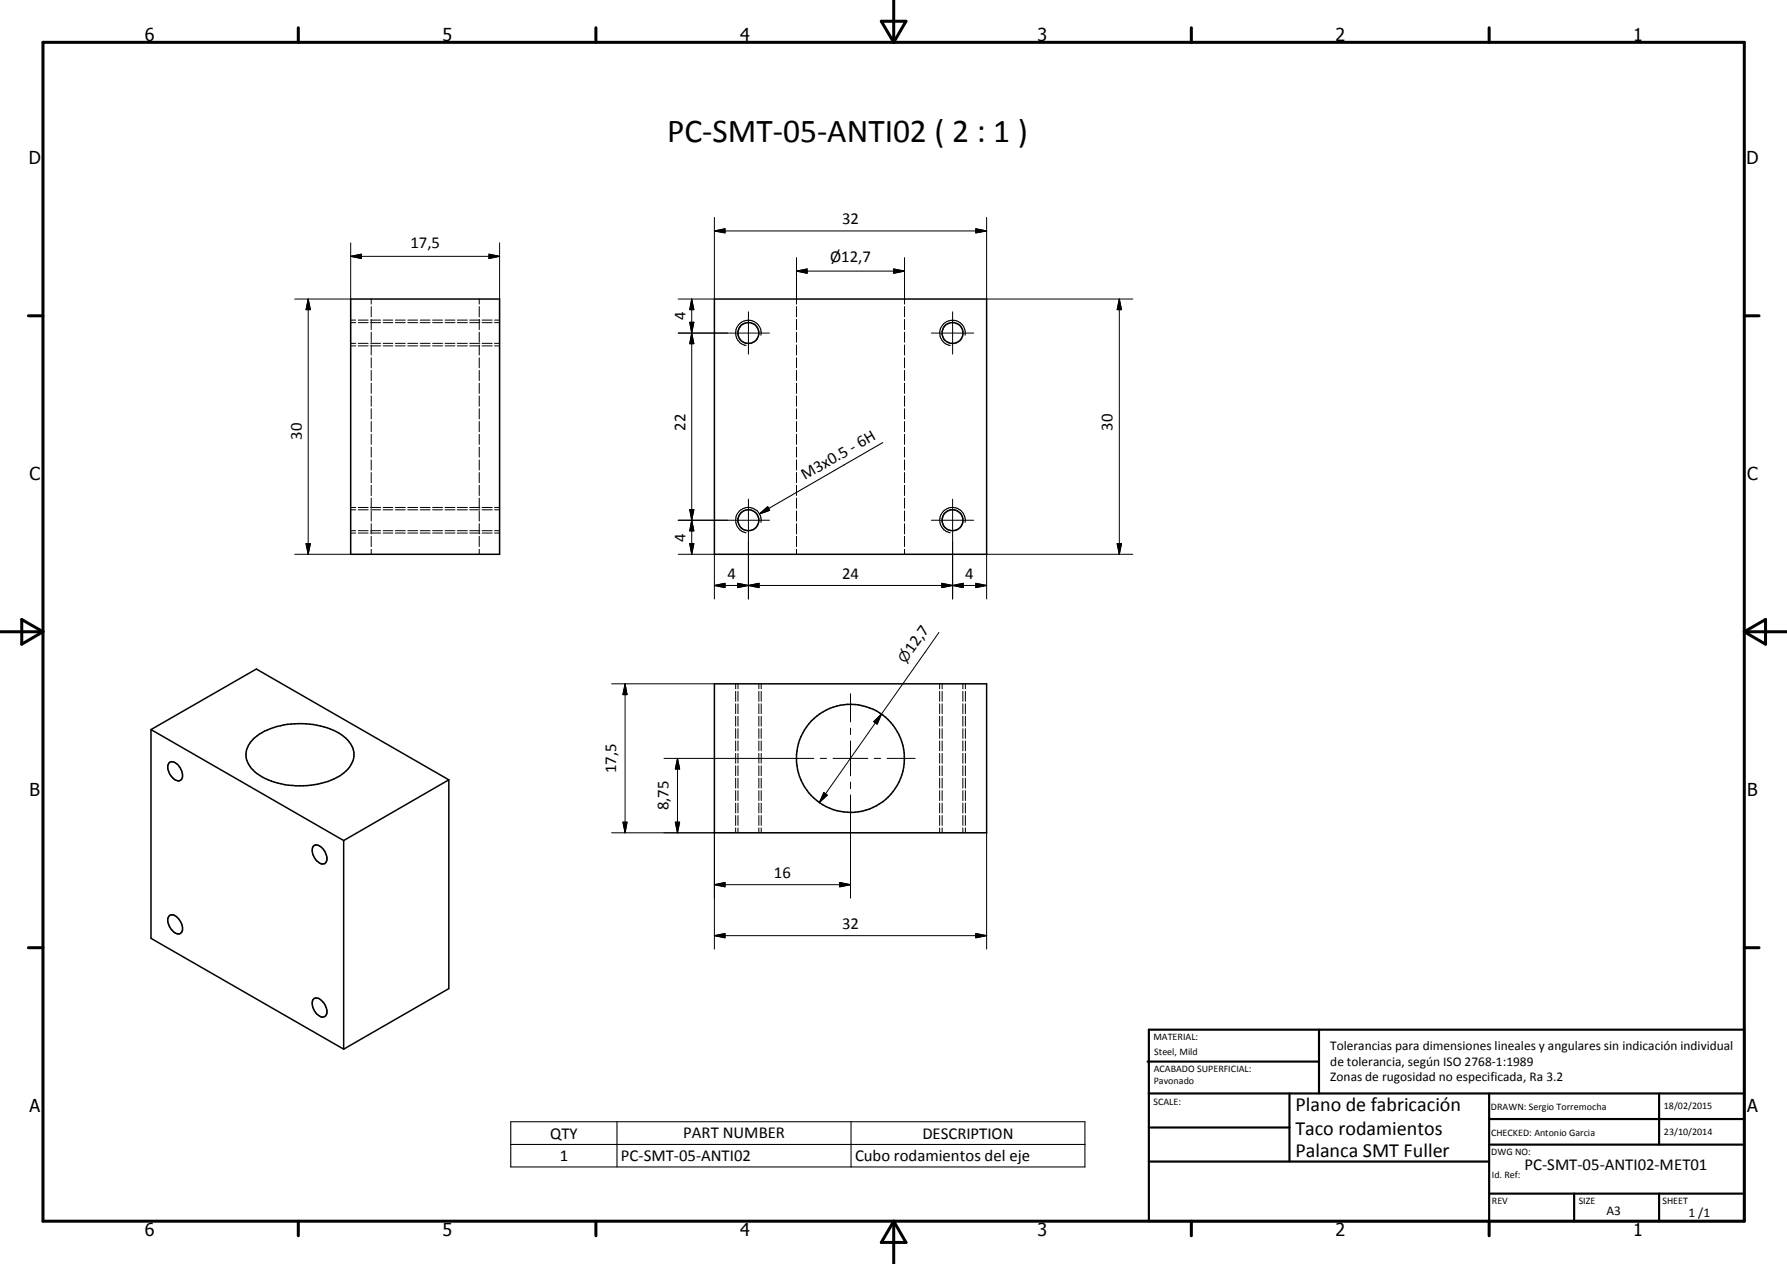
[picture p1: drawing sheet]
<svg xmlns="http://www.w3.org/2000/svg" width="420mm" height="297mm" viewBox="0 0 420 297" stroke-linecap="round" stroke-linejoin="round" font-family="sans-serif">
<g fill="none" stroke="#000" stroke-width=".35">
<path d="M82.5 70.3h35v60h-35zM168 70.3h64v60h-64zM35.5 171.4v49.1l45.3 26M35.5 171.4l45.3 26.1M35.5 171.4l24.8-14.2 45.2 26.1M39.8 179.2a1.56 1.56 0 0 1 2.2 .7 2.94 2.94 0 0 1 .6 3.4 1.42 1.42 0 0 1-1.9-.4 2.98 2.98 0 0 1-.9-3.7zM59.5 173.8a15.8 15.8 0 0 1 11.6-3.7 15.6 15.6 0 0 1 10.6 3.8 4.8 4.8 0 0 1-.3 7.2 15.3 15.3 0 0 1-10.1 3.6 17.5 17.5 0 0 1-11.3-3.2 4.9 4.9 0 0 1-.5-7.7zM168 160.7h64v35h-64zM73.7 198.8a1.77 1.77 0 0 1 2.4 1 2.38 2.38 0 0 1 .3 3.1 2.17 2.17 0 0 1-2.5-1.4l-.3-.7-.2-1zM80.8 197.5v49M105.5 183.3v49l-24.7 14.2M105.5 183.3l-24.7 14.2"/>
<path d="M39.8 215.2a1.57 1.57 0 0 1 2.2 .7 3.2 3.2 0 0 1 .7 3.1 1.42 1.42 0 0 1-2.3-.4 2.84 2.84 0 0 1-.6-3.4zM73.6 234.9a1.46 1.46 0 0 1 2.3 .6 3.4 3.4 0 0 1 .9 2.8 1.23 1.23 0 0 1-1.1 .7 1.23 1.23 0 0 1-1.1-.6 3.3 3.3 0 0 1-1-3.5z"/>
<circle cx="176" cy="78.3" r="2.48"/>
<circle cx="224" cy="78.3" r="2.47"/>
<circle cx="175.9" cy="122.3" r="2.47"/>
<circle cx="223.9" cy="122.3" r="2.45"/>
<circle cx="200" cy="178.2" r="12.7"/>
</g>
<path d="M178.9 78.8a3 3 0 0 0-2.4-3.5 3 3 0 0 0-3.5 2.4 3 3 0 0 0 2.4 3.5M226.9 78.8a3 3 0 0 0-2.4-3.5 3 3 0 0 0-3.5 2.4 3 3 0 0 0 2.4 3.5M207.5 104l-28.9 16.8M178.6 120.8l1.9-1.7 .5 .8zM178.6 120.8a3 3 0 0 0-5.1-.3 3 3 0 0 0 1.9 4.7M178.6 120.8l.3 .7v1.3M226.9 122.8a3 3 0 0 0-2.5-3.5 3 3 0 0 0-3.4 2.5 3 3 0 0 0 2.4 3.4M120.1 263.6h135v10.6h-135zM120.1 268.9h135M145.1 263.6v10.6M200.1 263.6v10.6" fill="none" stroke="#000" stroke-width=".25"/>
<g fill="none" stroke="#000" stroke-width=".24">
<path d="M82.5 57.1v13.2h-13.2M115 59.7l2.5 .5-2.5 .5zM117.5 57.1v13.2M168 54.3l2.5-.5v.9zM168 51.1v19.2h-8.5M168 54.3h64M229.4 53.8l2.6 .5-2.6 .4zM232 51.1v19.2h34.3M72.5 70.3l.5 2.5h-1zM72.5 70.3v60M82.5 60.2l2.5-.5v1zM82.5 75.8h1.1"/>
<path d="M82.5 75.2h1.1M82.5 60.2h35M84.2 75.8h2.4M84.2 75.2h2.4M87.2 75.8h2.3M87.2 75.2h2.3M87.3 70.3v1.2M87.3 72.1v2.4M87.3 75.1v2.4M87.3 78.1v2.3M90.1 75.8h2.3M90.1 75.2h2.3"/>
<path d="M93 75.8h2.3M93 75.2h2.3M95.9 75.8h2.3M95.9 75.2h2.3M98.8 75.8h2.3M98.8 75.2h2.3M101.7 75.8h2.3M101.7 75.2h2.3M104.6 75.8h2.4M104.6 75.2h2.4M107.5 75.8h2.4M107.5 75.2h2.4"/>
<path d="M110.4 75.8h2.4M110.4 75.2h2.4M112.7 70.3v1.2M112.7 72.1v2.4M112.7 75.1v2.4M112.7 78.1v2.3M113.4 75.8h2.3M113.4 75.2h2.3M116.3 75.8h1.2M116.3 75.2h1.2M159.5 78.3h21.4M162.2 75.7h.9l-.5 2.6z"/>
<path d="M162.6 78.3l.5 2.5h-.9zM162.6 70.3l.5 2.5h-.9zM162.6 70.3v60M176 73.3v9.9M187.3 63.7l2.5-.5v1zM187.3 60.5v11M187.3 72.1v2.4M187.3 75.1v2.4M187.3 78.1v2.3M187.3 63.7h25.4M210.1 63.2l2.6 .5-2.6 .5zM212.7 60.5v11"/>
<path d="M212.7 72.1v2.4M212.7 75.1v2.4M212.7 78.1v2.3M219 78.3h9.9M224 73.3v9.9M263.2 70.3l.5 2.5h-1zM263.2 70.3v60M82.5 80.7h1.1M82.5 81.3h1.1M84.2 80.7h2.4M84.2 81.3h2.4M87.2 80.7h2.3"/>
<path d="M87.2 81.3h2.3M87.3 81.1v2.3M87.3 84.1v2.3M87.3 87v2.5M87.3 90v2.5M87.3 93v2.5M87.3 96.1v2.4M87.3 99.1v2.4M90.1 80.7h2.3M90.1 81.3h2.3M93 80.7h2.3M93 81.3h2.3"/>
<path d="M95.9 80.7h2.3M95.9 81.3h2.3M98.8 80.7h2.3M98.8 81.3h2.3M101.7 80.7h2.3M101.7 81.3h2.3M104.6 80.7h2.4M104.6 81.3h2.4M107.5 80.7h2.4M107.5 81.3h2.4M110.4 80.7h2.4M110.4 81.3h2.4"/>
<path d="M112.7 81.1v2.3M112.7 84.1v2.3M112.7 87v2.5M112.7 90v2.5M112.7 93v2.5M112.7 96.1v2.4M112.7 99.1v2.4M113.4 80.7h2.3M113.4 81.3h2.3M116.3 80.7h1.2M116.3 81.3h1.2M187.3 81.1v2.3"/>
<path d="M187.3 84.1v2.3M187.3 87v2.5M187.3 90v2.5M187.3 93v2.5M187.3 96.1v2.4M187.3 99.1v2.4M212.7 81.1v2.3M212.7 84.1v2.3M212.7 87v2.5M212.7 90v2.5M212.7 93v2.5M212.7 96.1v2.4"/>
<path d="M212.7 99.1v2.4M82.5 119.8h1.1M82.5 119.3h1.1M84.2 119.8h2.4M84.2 119.3h2.4M87.2 119.8h2.3M87.2 119.3h2.3M87.3 102.1v2.3M87.3 105.1v2.3M87.3 108.1v2.3M87.3 111v2.5M87.3 114v2.5"/>
<path d="M87.3 117.1v2.4M90.1 119.8h2.3M90.1 119.3h2.3M93 119.8h2.3M93 119.3h2.3M95.9 119.8h2.3M95.9 119.3h2.3M98.8 119.8h2.3M98.8 119.3h2.3M101.7 119.8h2.3M101.7 119.3h2.3M104.6 119.8h2.4"/>
<path d="M104.6 119.3h2.4M107.5 119.8h2.4M107.5 119.3h2.4M110.4 119.8h2.4M110.4 119.3h2.4M112.7 102.1v2.3M112.7 105.1v2.3M112.7 108.1v2.3M112.7 111v2.5M112.7 114v2.5M112.7 117.1v2.4M113.4 119.8h2.3"/>
<path d="M113.4 119.3h2.3M116.3 119.8h1.2M116.3 119.3h1.2M162.2 119.8h.9l-.5 2.5zM176 117.3v23.5M187.3 102.1v2.3M187.3 105.1v2.3M187.3 108.1v2.3M187.3 111v2.5M187.3 114v2.5M187.3 117.1v2.4M212.7 102.1v2.3"/>
<path d="M212.7 105.1v2.3M212.7 108.1v2.3M212.7 111v2.5M212.7 114v2.5M212.7 117.1v2.4M224 117.3v23.5M69.3 130.3h13.2M72 127.8h1l-.5 2.5zM82.5 124.7h1.1M82.5 125.3h1.1M84.2 124.7h2.4M84.2 125.3h2.4"/>
<path d="M87.2 124.7h2.3M87.2 125.3h2.3M87.3 120.1v2.4M87.3 123.1v2.4M87.3 126v2.4M87.3 129.1v1.2M90.1 124.7h2.3M90.1 125.3h2.3M93 124.7h2.3M93 125.3h2.3M95.9 124.7h2.3M95.9 125.3h2.3"/>
<path d="M98.8 124.7h2.3M98.8 125.3h2.3M101.7 124.7h2.3M101.7 125.3h2.3M104.6 124.7h2.4M104.6 125.3h2.4M107.5 124.7h2.4M107.5 125.3h2.4M110.4 124.7h2.4M110.4 125.3h2.4M112.7 120.1v2.4M112.7 123.1v2.4"/>
<path d="M112.7 126v2.4M112.7 129.1v1.2M113.4 124.7h2.3M113.4 125.3h2.3M116.3 124.7h1.2M116.3 125.3h1.2M159.5 130.3h8.5v10.5M159.5 122.3h21.4M162.2 127.8h.9l-.5 2.5zM162.6 122.3l.5 2.5h-.9zM168 137.6l2.5-.5v1zM168 137.6h64"/>
<path d="M173.4 137.1l2.6 .5-2.6 .5zM176 137.6l2.5-.5v1zM187.3 120.1v2.4M187.3 123.1v2.4M187.3 126v2.4M187.3 129.1v1.2M212.7 120.1v2.4M212.7 123.1v2.4M212.7 126v2.4M212.7 129.1v1.2M219 122.3h9.9M221.4 137.1l2.6 .5-2.6 .5z"/>
<path d="M224 137.6l2.5-.5v1zM229.4 137.1l2.6 .5-2.6 .5zM262.7 127.8h1l-.5 2.5zM266.3 130.3h-34.3v10.5M220.8 148.6l-13.5 19.2M143.8 160.7h24.2M147 160.7l.4 2.5h-.9zM147 160.7v35M156.1 178.2h35.2M159.3 178.2l.5 2.5h-1zM159.3 178.2v17.5M173 160.7v1.2"/>
<path d="M173 162.5v2.3M173 165.4v2.3M173 168.3v2.3M173 171.2v2.3M173 174.1v2.3M173 177v2.4M173 180v2.3M173.5 160.7v1.2M173.5 162.5v2.3M173.5 165.4v2.3M173.5 168.3v2.3M173.5 171.2v2.3"/>
<path d="M173.5 174.1v2.3M173.5 177v2.4M173.5 180v2.3M178.4 160.7v1.2M178.4 162.5v2.3M178.4 165.4v2.3M178.4 168.3v2.3M178.4 171.2v2.3M178.4 174.1v2.3M178.4 177v2.4M178.4 180v2.3M179 160.7v1.2"/>
<path d="M179 162.5v2.3M179 165.4v2.3M179 168.3v2.3M179 171.2v2.3M179 174.1v2.3M179 177v2.4M179 180v2.3M192.9 178.2h1.4M195.9 178.2h8.1M200 163v6.6M200 171.1v1.5M200 174.1v8.2"/>
<path d="M205.4 169.6l1.9-1.8-1.1 2.4zM205.6 178.2h1.4M207.3 167.8l-14.7 20.8M208.6 178.2h6.6M220.9 160.7v1.2M220.9 162.5v2.3M220.9 165.4v2.3M220.9 168.3v2.3M220.9 171.2v2.3M220.9 174.1v2.3M220.9 177v2.4M220.9 180v2.3"/>
<path d="M221.5 160.7v1.2M221.5 162.5v2.3M221.5 165.4v2.3M221.5 168.3v2.3M221.5 171.2v2.3M221.5 174.1v2.3M221.5 177v2.4M221.5 180v2.3M226.4 160.7v1.2M226.4 162.5v2.3M226.4 165.4v2.3M226.4 168.3v2.3"/>
<path d="M226.4 171.2v2.3M226.4 174.1v2.3M226.4 177v2.4M226.4 180v2.3M227 160.7v1.2M227 162.5v2.3M227 165.4v2.3M227 168.3v2.3M227 171.2v2.3M227 174.1v2.3M227 177v2.4M227 180v2.3"/>
<path d="M143.8 195.7h24.2v27.4M146.5 193.2h.9l-.4 2.5zM158.8 193.2h1l-.5 2.5zM173 182.9v2.3M173 185.8v2.3M173 188.7v2.4M173 191.6v2.4M173 194.6v1.1M173.5 182.9v2.3M173.5 185.8v2.3M173.5 188.7v2.4M173.5 191.6v2.4"/>
<path d="M173.5 194.6v1.1M178.4 182.9v2.3M178.4 185.8v2.3M178.4 188.7v2.4M178.4 191.6v2.4M178.4 194.6v1.1M179 182.9v2.3M179 185.8v2.3M179 188.7v2.4M179 191.6v2.4M179 194.6v1.1M193.7 186.3l.8 .6-1.9 1.7z"/>
<path d="M200 183.8v1.5M200 186.8v24.3M220.9 182.9v2.3M220.9 185.8v2.3M220.9 188.7v2.4M220.9 191.6v2.4M220.9 194.6v1.1M221.5 182.9v2.3M221.5 185.8v2.3M221.5 188.7v2.4M221.5 191.6v2.4M221.5 194.6v1.1"/>
<path d="M226.4 182.9v2.3M226.4 185.8v2.3M226.4 188.7v2.4M226.4 191.6v2.4M226.4 194.6v1.1M227 182.9v2.3M227 185.8v2.3M227 188.7v2.4M227 191.6v2.4M227 194.6v1.1M232 195.7v27.4M168 207.9l2.5-.5v1z"/>
<path d="M168 219.9l2.5-.5v1zM168 207.9h32M168 219.9h64M197.4 207.4l2.6 .5-2.6 .5zM229.4 219.4l2.6 .5-2.6 .5z"/>
</g>
<g fill="none" stroke="#000" stroke-width=".71">
<path d="M10.1 9.9h400v277.1h-400zM70.1 6.5v3.4M140.1 6.5v3.4M207.2 5h5.8l-2.9 4.9zM210.1 0v9.9M280.1 6.5v3.4M350.1 6.5v3.4M6.7 74.2h3.4M410.1 74.2h3.5M.1 148.5h10M5.1 145.6l5 2.9-5 2.9zM410.1 148.5h10"/>
<path d="M410.1 148.5l5-2.9v5.8zM6.7 222.7h3.4M410.1 222.7h3.5M70.1 287v3.4M140.1 287v3.4M210.1 287v10M210.1 287l2.9 5h-5.8zM280.1 287v3.4M350.1 287v3.4"/>
</g>
<g fill="none" stroke="#000" stroke-width=".51">
<path d="M269.8 249.5h40.3M270.1 242h140v45h-140zM270.1 257h140M303.2 257v16M310.1 242v15M350.1 257v30M390.1 257v12M270.1 265h33.1M270.1 273h80M350.1 269h60M350.1 263h60M350.1 280.5h60"/>
<path d="M370.1 280.5v6.5M390.1 280.5v6.5"/>
</g>
<g fill="#000">
<path d="M82.5 60.2l2.5-.5v1zM168 54.3l2.5-.5v.9zM229.4 53.8l2.6 .5-2.6 .4zM72.5 70.3l.5 2.5h-1zM115 59.7l2.5 .5-2.5 .5zM162.2 75.7h.9l-.5 2.6zM162.6 70.3l.5 2.5h-.9zM187.3 63.7l2.5-.5v1zM210.1 63.2l2.6 .5-2.6 .5zM263.2 70.3l.5 2.5h-1zM162.6 78.3l.5 2.5h-.9zM162.2 119.8h.9l-.5 2.5z"/>
<path d="M178.6 120.8l1.9-1.7 .5 .8zM72 127.8h1l-.5 2.5zM162.2 127.8h.9l-.5 2.5zM162.6 122.3l.5 2.5h-.9zM168 137.6l2.5-.5v1zM173.4 137.1l2.6 .5-2.6 .5zM176 137.6l2.5-.5v1zM221.4 137.1l2.6 .5-2.6 .5zM224 137.6l2.5-.5v1zM229.4 137.1l2.6 .5-2.6 .5zM262.7 127.8h1l-.5 2.5zM147 160.7l.4 2.5h-.9z"/>
<path d="M205.4 169.6l1.9-1.8-1.1 2.4zM146.5 193.2h.9l-.4 2.5zM158.8 193.2h1l-.5 2.5zM159.3 178.2l.5 2.5h-1zM193.7 186.3l.8 .6-1.9 1.7zM168 207.9l2.5-.5v1zM168 219.9l2.5-.5v1zM197.4 207.4l2.6 .5-2.6 .5zM229.4 219.4l2.6 .5-2.6 .5z"/>
</g>
<text font-size="7.9" x="156.8" y="33.5">PC-SMT-05-ANTI02 ( 2 : 1 )</text>
<g font-size="4.7">
<text x="304.6" y="261.2">Plano de fabricación</text>
<text x="304.6" y="266.6">Taco rodamientos</text>
<text x="304.6" y="272">Palanca SMT Fuller</text>
</g>
<g font-size="4.2">
<text x="34" y="9.6">6</text>
<text x="104" y="9.6">5</text>
<text x="174" y="9.6">4</text>
<text x="244" y="9.6">3</text>
<text x="314" y="9.6">2</text>
<text x="384" y="9.6">1</text>
<text x="6.8" y="38.7">D</text>
<text x="410.6" y="38.7">D</text>
<text x="7" y="112.9">C</text>
<text x="410.8" y="112.9">C</text>
<text x="7" y="187.1">B</text>
<text x="410.8" y="187.1">B</text>
<text x="7" y="261.4">A</text>
<text x="410.8" y="261.4">A</text>
<text x="34" y="290.4">6</text>
<text x="104" y="290.4">5</text>
<text x="174" y="290.4">4</text>
<text x="244" y="290.4">3</text>
<text x="314" y="290.4">2</text>
<text x="384" y="290.4">1</text>
</g>
<g font-size="3.9">
<text x="198" y="52.7">32</text>
<text x="96.5" y="58.2">17,5</text>
<text x="195.2" y="61.7">Ø12,7</text>
<text x="161.2" y="75.3" transform="rotate(-90 161.2 75.3)">4</text>
<text x="161.2" y="101.3" transform="rotate(-90 161.2 101.3)">22</text>
<text x="261.6" y="101.3" transform="rotate(-90 261.6 101.3)">30</text>
<text x="70.9" y="103.3" transform="rotate(-90 70.9 103.3)">30</text>
<text x="189.3" y="112.8" transform="rotate(-30 189.3 112.8)">M3x0.5 - 6H</text>
<text x="161.2" y="127.3" transform="rotate(-90 161.2 127.3)">4</text>
<text x="171" y="136.1">4</text>
<text x="198" y="136.1">24</text>
<text x="226.9" y="136.1">4</text>
<text x="214.5" y="153.7" transform="rotate(-55 214.5 153.7)">12,7</text>
<text x="144.9" y="181.7" transform="rotate(-90 144.9 181.7)">17,5</text>
<text x="157.2" y="190.5" transform="rotate(-90 157.2 190.5)">8,75</text>
<text x="182" y="206.4">16</text>
<text x="198" y="218.4">32</text>
<text x="129.4" y="267.5">QTY</text>
<text x="160.6" y="267.5">PART NUMBER</text>
<text x="216.9" y="267.5">DESCRIPTION</text>
<text x="131.6" y="272.8">1</text>
<text x="146" y="272.8">PC-SMT-05-ANTI02</text>
<text x="201" y="272.9">Cubo rodamientos del eje</text>
<text x="358.5" y="275">PC-SMT-05-ANTI02-MET01</text>
</g>
<text font-size="3.3" x="212.9" y="156" transform="rotate(-55 212.9 156)">n</text>
<g font-size="3.1">
<text x="312.7" y="246.8">Tolerancias para dimensiones lineales y angulares sin indicación individual</text>
<text x="312.7" y="250.4">de tolerancia, según ISO 2768-1:1989</text>
<text x="312.7" y="254">Zonas de rugosidad no especificada, Ra 3.2</text>
<text x="377.7" y="285.6">A3</text>
<text x="397" y="285.9">1 /1</text>
</g>
<g font-size="2.4">
<text x="271.2" y="244.4">MATERIAL:</text>
<text x="271.3" y="252">ACABADO SUPERFICIAL:</text>
<text x="271.4" y="247.9">Steel, Mild</text>
<text x="271.3" y="254.6">Pavonado</text>
<text x="271.2" y="259.7">SCALE:</text>
<text x="350.6" y="260.8">DRAWN: Sergio Torremocha</text>
<text x="391.2" y="260.6">18/02/2015</text>
<text x="350.6" y="267">CHECKED: Antonio Garcia</text>
<text x="391.2" y="266.7">23/10/2014</text>
<text x="350.6" y="271.4">DWG NO:</text>
<text x="350.8" y="276.9">Id. Ref:</text>
<text x="350.8" y="282.8">REV</text>
<text x="371.2" y="282.9">SIZE</text>
<text x="390.9" y="282.9">SHEET</text>
</g>
</svg>
